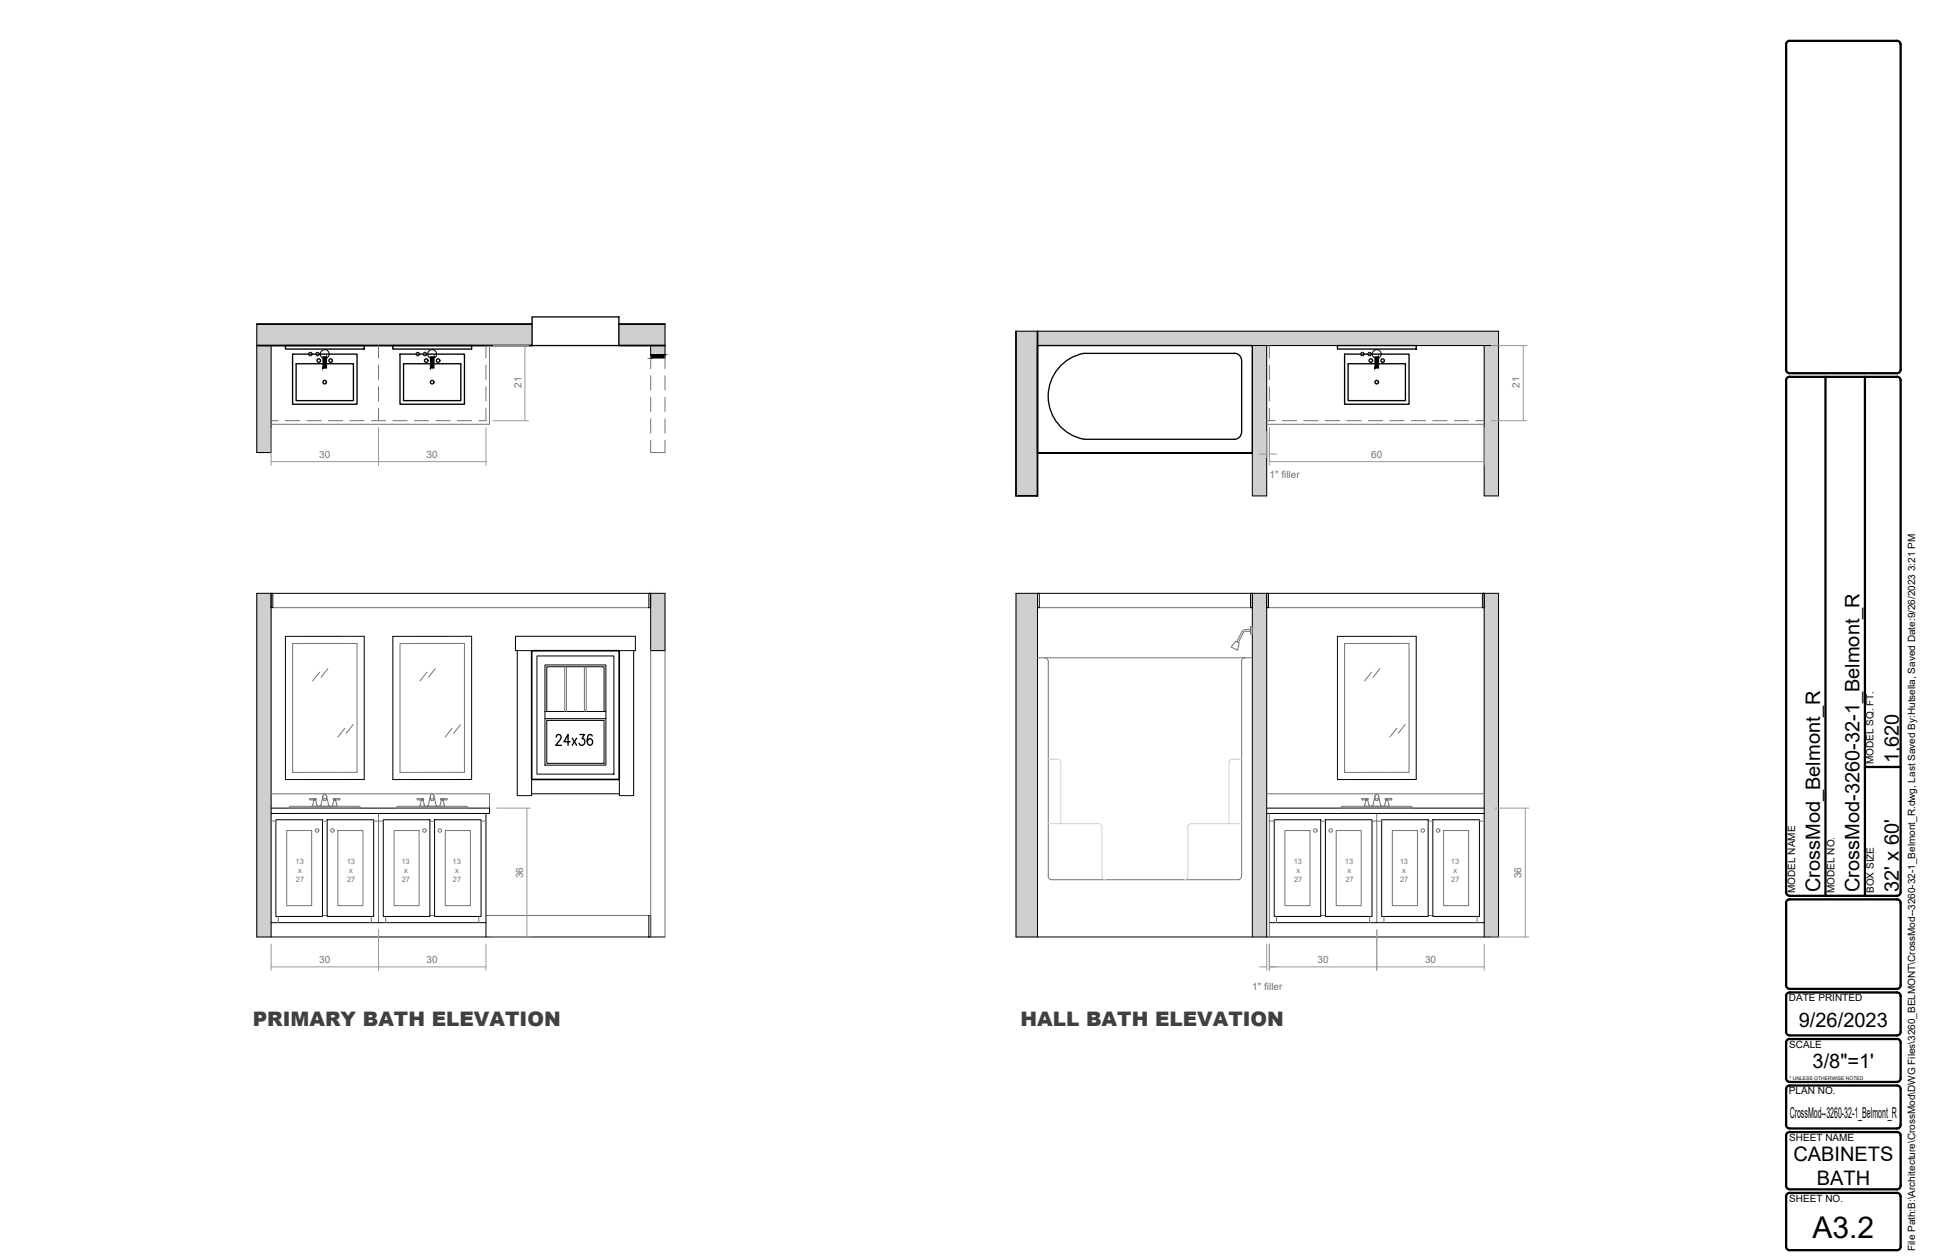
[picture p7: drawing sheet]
<svg xmlns="http://www.w3.org/2000/svg" width="432mm" height="279mm" viewBox="0 0 432 279" stroke-linecap="round" stroke-linejoin="round" font-family="sans-serif">
<!-- layer: ELEV1 -->
<g fill="#cfcfcf" stroke="#cfcfcf" stroke-width=".22">
<path d="M56.9 131.6l3.2 76.2v-76.2zM56.9 131.6l3.2 76.2h-3.2z"/>
<path d="M144.2 131.6l3.2 12.7v-12.7zM144.2 131.6l3.2 12.7h-3.2z"/>
<path d="M137.2 71.9l10.2 4.7v-4.7zM137.2 71.9l10.2 4.7h-10.2z"/>
<path d="M144.2 76.6l3.2 2.4v-2.4zM144.2 76.6l3.2 2.4h-3.2z"/>
<path d="M56.9 71.9l61 4.7v-4.7zM56.9 71.9l61 4.7h-61z"/>
<path d="M56.9 76.6l3.2 23.8v-23.8zM56.9 76.6l3.2 23.8h-3.2z"/>
<path d="M225.2 73.4l4.8 36.6v-36.6zM225.2 73.4l4.8 36.6h-4.8z"/>
<path d="M230 73.4l102.2 3.2v-3.2zM230 73.4l102.2 3.2h-102.2z"/>
<path d="M277.6 76.6l3.2 23.8v-23.8zM277.6 76.6l3.2 23.8h-3.2z"/>
<path d="M277.6 100.4l3.2 9.6v-9.6zM277.6 100.4l3.2 9.6h-3.2z"/>
<path d="M329 76.6l3.2 33.4v-33.4zM329 76.6l3.2 33.4h-3.2z"/>
<path d="M225.2 131.6l4.8 76.2v-76.2zM225.2 131.6l4.8 76.2h-4.8z"/>
<path d="M329 131.6l3.2 3.1v-3.1zM329 131.6l3.2 3.1h-3.2z"/>
<path d="M329 134.7l3.2 73.1v-73.1zM329 134.7l3.2 73.1h-3.2z"/>
<path d="M277.6 131.6l3.2 3.1v-3.1zM277.6 131.6l3.2 3.1h-3.2z"/>
<path d="M277.6 134.7l3.2 73.1v-73.1zM277.6 134.7l3.2 73.1h-3.2z"/>
</g>
<!-- layer: ELEV2 -->
<g fill="none" stroke="#000" stroke-width=".22">
<path d="M60.1 131.6h.4v3.1h-.4zM60.1 131.6v76.2M143.8 131.6h.4v3.1h-.4zM144.2 131.6v12.7h3.2v-12.7h-90.5v76.2h90.5M230 131.6h.4v3.1h-.4zM277.2 131.6h.4v3.1h-.4zM280.8 131.6h.4v3.1h-.4zM328.6 131.6h.4v3.1h-.4zM63.3 141.1h17.4v31.7l-17.4 .1zM87.1 141.1h17.4v31.7l-17.4 .1zM114.3 141.1h26.5v3.2h-26.5zM114.7 144.3v32.1h3.1v-32.1"/>
<path d="M137.3 144.3v32.1h3.2v-32.1M296.5 141.1h17.4v31.7l-17.4 .1zM60.1 179.2h48.4v1.2h-48.4M117.8 176h19.5M280.8 179.2h48.2M61.2 181.8h10.3v21.4h-10.3zM72.5 181.8h10.3v21.4h-10.3zM85 181.8h10.3v21.4h-10.3zM96.3 181.8h10.3v21.4h-10.3zM107.7 180.4v27.4M280.8 180.4h48.2M282.4 181.8h10.4v21.4h-10.4z"/>
<path d="M293.8 181.8h10.3v21.4h-10.3zM306.3 181.8h10.3v21.4h-10.3zM317.6 181.8h10.3v21.4h-10.3zM60.1 204.6h47.6M143.8 203h.4v4.8h-.4zM281.4 204.6h47.6"/>
</g>
<!-- layer: ELEV1 -->
<g fill="none" stroke="#737373" stroke-width=".22">
<path d="M60.1 134.7h84.1M230 134.7h47.6M276.1 140l-.5 .3-1.1 2.2M276.1 139.6l-.7 .3-1.2 2.4M276.1 140h1.1M276.1 139.6h1.1M277.2 139h.4v1.6h-.4zM277.2 139v1.6M277.6 139v1.6M280.8 134.7h48.2M64.9 142.7h14.2v28.6h-14.2zM70.8 149.1l-1.5 1.9"/>
<path d="M72.7 148.3l-1.5 1.9M88.7 142.7h14.3v28.6h-14.3zM94.7 149.1l-1.6 1.9M96.5 148.3l-1.5 1.9M125.2 147.8v10M125.6 147.8v10M129.5 147.8v10M129.9 147.8v10M144.2 144.3v63.5M147.4 144.3v63.5M230 145.9h47.6M231.6 145.9a.79 .79 0 0 1 .7 .8"/>
<path d="M232.4 146.7l-.1 47.6a.79 .79 0 0 0 .8 .8h41.3a.79 .79 0 0 0 .8-.8M274 142.2l.7 .4-.4 1.6-1.4-.7zM275.2 146.7v47.6M276 145.9a.79 .79 0 0 0-.8 .8M298 142.7h14.3v28.6h-14.3zM304 149.1l-1.5 1.9M305.9 148.3l-1.5 1.9M60.1 176h48.4v3.2M64.1 179.2h15.8M64.1 179.2l.4-.4h15l.4 .4M69.3 178.4l-.1 .4M69.6 177.4l-.2 1"/>
<path d="M69.8 177.4h-.2h.4h-1.2l-.2-.2 .2-.1h1.3l-.1 .3 .4 1.4M71.6 177.3v-.8l-.5 2-.3 .3M71.6 176.5a.39 .39 0 0 1 .4-.4 .39 .39 0 0 1 .4 .4M71.6 177.2h.7a.34 .34 0 0 1-.3 .3 .34 .34 0 0 1-.4-.3zM72.4 177.3v-.8l.4 2 .4 .3M73.8 178.4l-.2 .4M74.2 177.4h.2h-.4h1.2l.2-.2-.2-.1h-1.3l.1 .3-.2 1M74.4 177.4l.4 1.4M76.4 161.5l-1.5 1.9M78.3 160.7l-1.6 1.9M87.9 179.2h15.8M87.9 179.2l.4-.4h15l.4 .4"/>
<path d="M93.4 177.4l-.4 1.4M93.6 177.4h-.2h.4h-1.2l-.2-.2 .2-.1h1.3l-.1 .3 .4 1.4M95.4 177.3v-.8l-.5 2-.3 .3M95.4 176.5a.39 .39 0 0 1 .4-.4 .39 .39 0 0 1 .4 .4M95.5 177.2h.6a.34 .34 0 0 1-.3 .3 .34 .34 0 0 1-.3-.3zM96.2 177.3v-.8l.4 2 .4 .3M98 177.4h.2h-.4h1.2l.2-.2-.2-.1h-1.3l.1 .3-.4 1.4M98.2 177.4l.4 1.4M100.2 161.5l-1.5 1.9M102.1 160.7l-1.6 1.9M280.8 176h48.2M297.2 179.2l.4-.4h15.1l.4 .4"/>
<path d="M297.2 179.2h15.9M302.5 178.4l-.1 .4M302.8 177.4l-.2 1M303 177.4h-.2h.4h-1.2l-.2-.2 .2-.1h1.3l-.1 .3 .4 1.4M304.8 177.3v-.8l-.5 2-.3 .3M304.8 176.5a.39 .39 0 0 1 .4-.4 .39 .39 0 0 1 .4 .4M304.8 177.2h.7a.34 .34 0 0 1-.3 .3 .34 .34 0 0 1-.4-.3zM305.6 177.3v-.8l.4 2 .4 .3M307 178.4l-.2 .4M307.4 177.4h.2h-.4h1.2l.1-.2-.1-.1h-1.3l.1 .3-.2 1M307.6 177.4l.4 1.4h-5.6M309.6 161.5l-1.5 1.9"/>
<path d="M311.5 160.7l-1.6 1.9M63.5 184.2h5.6v16.6h-5.6zM74.9 184.2h5.6v16.6h-5.6zM87.4 184.2h5.5v16.6h-5.5zM98.7 184.2h5.6v16.6h-5.6zM281.4 180.4v27.4M284.8 184.2h5.6v16.6h-5.6zM296.2 184.2h5.5v16.6h-5.5zM308.6 184.2h5.6v16.6h-5.6zM320 184.2h5.5v16.6h-5.5zM107.7 203h36.5"/>
</g>
<!-- layer: FPEW -->
<path d="M56.9 76.6h61M56.9 71.9h61M137.2 76.6h10.2M137.2 71.9h10.2M225.2 73.4v36.6h4.8v-36.6" fill="none" stroke="#000" stroke-width=".4"/>
<!-- layer: DR -->
<path d="M117.9 70.3h19.3v6.3h-19.3z" fill="none" stroke="#000" stroke-width=".3"/>
<!-- layer: IP -->
<path d="M56.9 71.9v28.5h3.2v-23.8M144.2 76.6v2.4M147.4 71.9v7.1M225.2 73.4h107v36.6h-3.2v-33.4M230 76.6h102.2M277.6 76.6v33.4h3.2v-33.4M225.2 131.6h107v76.2h-107zM230 131.6v76.2M277.6 131.6v76.2M280.8 131.6v76.2M329 131.6v76.2" fill="none" stroke="#000" stroke-width=".22"/>
<!-- layer: CAB -->
<g fill="none" stroke="#737373" stroke-width=".22">
<path d="M83.9 76.6v2.8M107.7 76.6v2.8M108.5 76.6v17.5h-48.4M144.2 79v2.7M147.4 79v2.7M281.4 76.6v2.8M60.1 93.3h1.6M63.3 93.3h3.1M68 93.3h3.2M72.8 93.3h3.2M77.6 93.3h3.1M82.3 93.3h3.2"/>
<path d="M83.9 81v3.2M83.9 85.7v3.2M83.9 90.5v2.8M87.1 93.3h3.2M91.8 93.3h3.2M96.6 93.3h3.2M101.4 93.3h3.1M107.7 90.5v2.8h-1.6M107.7 81v3.2M107.7 85.7v3.2M144.2 83.3v3.2M144.2 88.1v3.2"/>
<path d="M144.2 92.9v3.1M144.2 97.6v2.8h3.2v-2.8M147.4 83.3v3.2M147.4 88.1v3.2M147.4 92.9v3.1M280.8 93.3h1.9M280.8 94.1h48.2M281.4 81v3.2M281.4 85.7v3.2M281.4 90.5v2.8M284.2 93.3h3.2M289 93.3h3.2"/>
<path d="M293.8 93.3h3.1M298.5 93.3h3.2M303.3 93.3h3.2M308.1 93.3h3.1M312.8 93.3h3.2M317.6 93.3h3.2M322.3 93.3h3.2M327.1 93.3h1.9"/>
</g>
<!-- layer: DR -->
<path d="M144.2 79.4h3.2v-.8zM144.2 78.6h3.2l-3.2 .8z" fill="#000" stroke="#000" stroke-width=".22"/>
<!-- layer: APP -->
<g fill="none" stroke="#000" stroke-width=".3">
<path d="M63.3 76.6h17.4v.8h-17.4zM64.9 78.5h14.2v11.1h-14.2zM87.1 76.6h17.4v.8h-17.4zM88.7 78.5h14.3v11.1h-14.3zM275.2 79.9a1.56 1.56 0 0 0-1.6-1.5l-33.3-.1a9.7 9.7 0 0 0-8 9.6 9.7 9.7 0 0 0 8 9.5h33.3a1.59 1.59 0 0 0 1.6-1.6M275.2 79.9v15.9M296.5 76.6h17.4v.8h-17.4zM298 78.5h14.3v11.1h-14.3zM65.6 80.7h12.7v8.1h-12.7zM89.5 80.7h12.7v8.1h-12.7zM298.8 80.7h12.7v8.1h-12.7zM230 100.4h47.6v-23.8h-47.6v23.8h47.6"/>
<path d="M276.3 100.4h.1M123.3 163.4l.4-.5h.3l.3 .2a.87 .87 0 0 1-.2 1l-.9 1.2h1.3M126.4 164.5h-1.4l.9-1.6v2.4M126.8 163.7l1 1.6M127.8 163.7l-1 1.6M128.5 162.9h1l-.5 .9a.7 .7 0 0 1 .6 1.1 .7 .7 0 0 1-1.2-.1M131.3 163.2l-.1-.2-.5-.1a1.52 1.52 0 0 0-.4 2l.2 .2a.66 .66 0 0 0 .9-.6 .66 .66 0 0 0-.9-.6l-.3 .6"/>
<circle cx="70.7" cy="80" r=".39"/>
<circle cx="73.3" cy="80" r=".39"/>
<circle cx="94.5" cy="80" r=".39"/>
<circle cx="97.1" cy="80" r=".39"/>
<circle cx="303.9" cy="80" r=".39"/>
<circle cx="306.5" cy="80" r=".39"/>
<circle cx="72" cy="84.7" r=".39"/>
<circle cx="95.8" cy="84.7" r=".39"/>
<circle cx="305.2" cy="84.7" r=".39"/>
</g>
<g fill="#000" stroke="#000" stroke-width=".22">
<path d="M71.6 79.1h.8l-.8 2.5zM72.4 79.1l-.8 2.5h.8z"/>
<path d="M95.4 79.1h.8l-.8 2.5zM96.2 79.1l-.8 2.5h.8z"/>
<path d="M304.8 79.1h.8l-.8 2.5zM305.6 79.1l-.8 2.5h.8z"/>
</g>
<!-- layer: FLD -->
<g fill="none" stroke="#000" stroke-width=".22">
<circle cx="68.8" cy="78.5" r=".39"/>
<circle cx="70.4" cy="78.5" r=".39"/>
<circle cx="72" cy="78.5" r=".98"/>
<circle cx="92.6" cy="78.5" r=".39"/>
<circle cx="94.2" cy="78.5" r=".39"/>
<circle cx="95.8" cy="78.5" r=".98"/>
<circle cx="302" cy="78.5" r=".39"/>
<circle cx="303.6" cy="78.5" r=".39"/>
<circle cx="305.2" cy="78.5" r=".98"/>
</g>
<!-- layer: elevation -->
<g fill="none" stroke="#737373" stroke-width=".22">
<path d="M60.1 182.1h1.1M71.5 182.1h1M82.8 182.1h2.2M83.9 180.4v24.2M95.3 182.1h1M106.6 182.1h1.1M281.4 182.1h1M292.8 182.1h1M304.1 182.1h2.2M305.2 180.4v24.2M316.6 182.1h1M327.9 182.1h1.1"/>
<path d="M61.7 203.2v1.4M71.5 203h1M82.3 203.2v1.4M85.5 203.2v1.4M95.3 203h1M106.1 203.2v1.4M283 203.2v1.4M292.8 203h1M303.6 203.2v1.4M306.8 203.2v1.4M316.6 203h1M327.4 203.2v1.4"/>
<circle cx="70.3" cy="184.2" r=".39"/>
<circle cx="73.7" cy="184.2" r=".39"/>
<circle cx="94.1" cy="184.2" r=".39"/>
<circle cx="97.5" cy="184.2" r=".39"/>
<circle cx="291.6" cy="184.2" r=".39"/>
<circle cx="295" cy="184.2" r=".39"/>
<circle cx="315.4" cy="184.2" r=".39"/>
<circle cx="318.8" cy="184.2" r=".39"/>
</g>
<!-- layer: cabinet -->
<g fill="none" stroke="#999" stroke-width=".22">
<path d="M280.8 95.7v5.8M281.4 95.7v5.8M279.2 100.7h1.6M281.4 100.7h1.6M110.1 179.2h7.5M116.8 179.2v28.6M331.4 179.2h7.5M338.1 179.2v28.6M60.1 209.4v5.8M60.1 214.4h47.6M83.9 206.2v9M107.7 209.4v5.8"/>
<path d="M109.3 207.8h8.3M279.2 214.4h1.6M280.8 209.4v5.8M281.4 214.4h47.6M281.4 209.4v5.8M305.2 206.2v9M329 209.4v5.8M330.6 207.8h8.3"/>
</g>
<!-- layer: 0 -->
<path d="M117.8 144.3h19.5v28.5h-19.5z" fill="none" stroke="#000" stroke-width=".3"/>
<!-- layer: SALESLIT -->
<path d="M119 145.5h17.1v26.2h-17.1zM120.8 147.4h13.5v22.3h-13.5zM120.8 159.4h13.5M120.8 157.8h13.5M121.2 157.8v-10h12.7v10M121.2 159.7h12.7v9.6h-12.7z" fill="none" stroke="#000" stroke-width=".22"/>
<path d="M117.8 144.3h19.5v28.5h-19.5z" fill="none" stroke="#000" stroke-width=".3"/>
<!-- layer: ELEV2 -->
<g fill="none" stroke="#999" stroke-width=".22">
<path d="M109.3 76.6h7.9M116.4 76.6v16.7M330.6 76.6h7.8M337.7 76.6v16.7M60.1 94.9v8.3M83.9 94.9v8.3M107.7 94.9v8.3M109.3 93.3h7.9M281.4 94.9v8.3M329 94.9v8.3M330.6 93.3h7.8M60.1 102.4h47.6"/>
<path d="M281.4 102.4h47.6"/>
</g>
<!-- layer: ELEV1 -->
<path d="M232.4 168.4h1.9M234.3 168.3a.79 .79 0 0 1 .8 .8v13.5M275.2 168.4l-2-.1a.79 .79 0 0 0-.8 .8v13.5M232.4 182.6h11.1a.79 .79 0 0 1 .8 .8v10.9a.79 .79 0 0 0 .8 .8M275.2 182.6h-11.1a.79 .79 0 0 0-.8 .8v10.9a.79 .79 0 0 1-.8 .8" fill="none" stroke="#cfcfcf" stroke-width=".22"/>
<!-- layer: BOR -->
<g fill="none" stroke="#000" stroke-width=".51">
<path d="M395.9 9.9a.79 .79 0 0 1 .8-.8h23.8a.79 .79 0 0 1 .8 .8v72.1a.79 .79 0 0 1-.8 .8h-23.8a.79 .79 0 0 1-.8-.8M395.9 9.9v72.1M395.9 84.3a.76 .76 0 0 1 .8-.7l23.8-.1a.79 .79 0 0 1 .8 .8v113.5a.79 .79 0 0 1-.8 .8M395.9 84.3v113.5M404.6 83.6v115M413.4 83.6v115M413.4 170.1h7.9M395.9 197.8a.79 .79 0 0 0 .8 .8M396.7 198.6h23.8M395.9 218.5a.83 .83 0 0 0 .8 .8h23.8a.79 .79 0 0 0 .8-.8M395.9 200.2a.79 .79 0 0 1 .8-.8h23.8a.79 .79 0 0 1 .8 .8v18.3M395.9 200.2v18.3"/>
<path d="M395.9 220.9a.79 .79 0 0 1 .8-.8h23.8a.79 .79 0 0 1 .8 .8v7.9a.79 .79 0 0 1-.8 .8h-23.8a.79 .79 0 0 1-.8-.8M395.9 239.1a.79 .79 0 0 0 .8 .8M395.9 220.9v7.9M395.9 231.2v7.9M396.7 230.4a.79 .79 0 0 0-.8 .8M396.7 230.4h23.8M396.7 239.9h23.8M420.5 230.4a.79 .79 0 0 1 .8 .8v7.9a.79 .79 0 0 1-.8 .8M395.9 251.8a.76 .76 0 0 1 .8-.8h23.8a.79 .79 0 0 1 .8 .8v11.1a.79 .79 0 0 1-.8 .8h-23.8a.83 .83 0 0 1-.8-.8M395.9 241.5a.79 .79 0 0 1 .8-.8h23.8a.79 .79 0 0 1 .8 .8v7.9a.79 .79 0 0 1-.8 .8h-23.8a.79 .79 0 0 1-.8-.8M395.9 241.5v7.9M395.9 251.8v11.1"/>
<path d="M395.9 265.3a.79 .79 0 0 1 .8-.8h23.8a.79 .79 0 0 1 .8 .8v11.1a.79 .79 0 0 1-.8 .8h-23.8a.79 .79 0 0 1-.8-.8M395.9 265.3v11.1"/>
</g>
<text font-size="6.7" x="401.8" y="274.4">A3.2</text>
<g font-size="4.4">
<text x="420.9" y="169.3" transform="rotate(-90 420.9 169.3)">1,620</text>
<text x="403.5" y="197.8" transform="rotate(-90 403.5 197.8)">CrossMod_Belmont_R</text>
<text x="412.2" y="197.8" transform="rotate(-90 412.2 197.8)">CrossMod-3260-32-1_Belmont_R</text>
<text x="420.9" y="197.8" transform="rotate(-90 420.9 197.8)">32' x 60'</text>
<text x="398.7" y="227.6">9/26/2023</text>
<text x="401.8" y="236.7">3/8&quot;=1'</text>
<text x="397.5" y="257.5">CABINETS</text>
<text x="402.7" y="262.8">BATH</text>
</g>
<g font-size="4.4" fill="#404040">
<text x="56" y="227.4">PRIMARY BATH ELEVATION</text>
<text x="226.2" y="227.5">HALL BATH ELEVATION</text>
</g>
<text font-size="3.3" x="396.7" y="247.9">CrossMod--3260-32-1_Belmont_R</text>
<g font-size="2.2" fill="#737373">
<text x="115.6" y="86" transform="rotate(-90 115.6 86)">21</text>
<text x="336.8" y="86" transform="rotate(-90 336.8 86)">21</text>
<text x="70.8" y="101.5">30</text>
<text x="94.6" y="101.5">30</text>
<text x="304" y="101.5">60</text>
<text x="281.4" y="105.9">1&quot; filler</text>
<text x="116" y="194.7" transform="rotate(-90 116 194.7)">36</text>
<text x="337.3" y="194.7" transform="rotate(-90 337.3 194.7)">36</text>
<text x="70.8" y="213.6">30</text>
<text x="94.6" y="213.6">30</text>
<text x="292.1" y="213.6">30</text>
<text x="315.9" y="213.6">30</text>
<text x="277.6" y="219.6">1&quot; filler</text>
</g>
<g font-size="2.2">
<text x="415.3" y="169.4" transform="rotate(-90 415.3 169.4)">MODEL SQ. FT.</text>
<text x="397.9" y="198" transform="rotate(-90 397.9 198)">MODEL NAME</text>
<text x="406.6" y="198" transform="rotate(-90 406.6 198)">MODEL NO.</text>
<text x="415.4" y="198" transform="rotate(-90 415.4 198)">BOX SIZE</text>
<text x="396.5" y="222.1">DATE PRINTED</text>
<text x="396.6" y="232.4">SCALE</text>
<text x="396.5" y="242.7">PLAN NO.</text>
<text x="396.6" y="253">SHEET NAME</text>
<text x="396.6" y="266.5">SHEET NO.</text>
<text x="424.5" y="277.4" transform="rotate(-90 424.5 277.4)">File Path:B:\Architecture\CrossMod\DWG Files\3260_BELMONT\CrossMod--3260-32-1_Belmont_R.dwg, Last Saved By:Hutsella, Saved Date:9/26/2023 3:21 PM</text>
</g>
<g font-size="1.7" fill="#737373">
<text x="65.5" y="191.6">13</text>
<text x="76.9" y="191.6">13</text>
<text x="89" y="191.6">13</text>
<text x="100.3" y="191.6">13</text>
<text x="286.8" y="191.6">13</text>
<text x="298.1" y="191.6">13</text>
<text x="310.3" y="191.6">13</text>
<text x="321.6" y="191.6">13</text>
<text x="65.6" y="195.5">27</text>
<text x="66.1" y="193.5">x</text>
<text x="76.9" y="195.5">27</text>
<text x="77.4" y="193.5">x</text>
<text x="89" y="195.5">27</text>
<text x="89.6" y="193.5">x</text>
<text x="100.4" y="195.5">27</text>
<text x="100.9" y="193.5">x</text>
<text x="286.9" y="195.5">27</text>
<text x="287.4" y="193.5">x</text>
<text x="298.2" y="195.5">27</text>
<text x="298.7" y="193.5">x</text>
<text x="310.3" y="195.5">27</text>
<text x="310.8" y="193.5">x</text>
<text x="321.7" y="195.5">27</text>
<text x="322.2" y="193.5">x</text>
</g>
<text font-size="1.1" x="396.7" y="239.5">* UNLESS OTHERWISE NOTED</text>
</svg>
